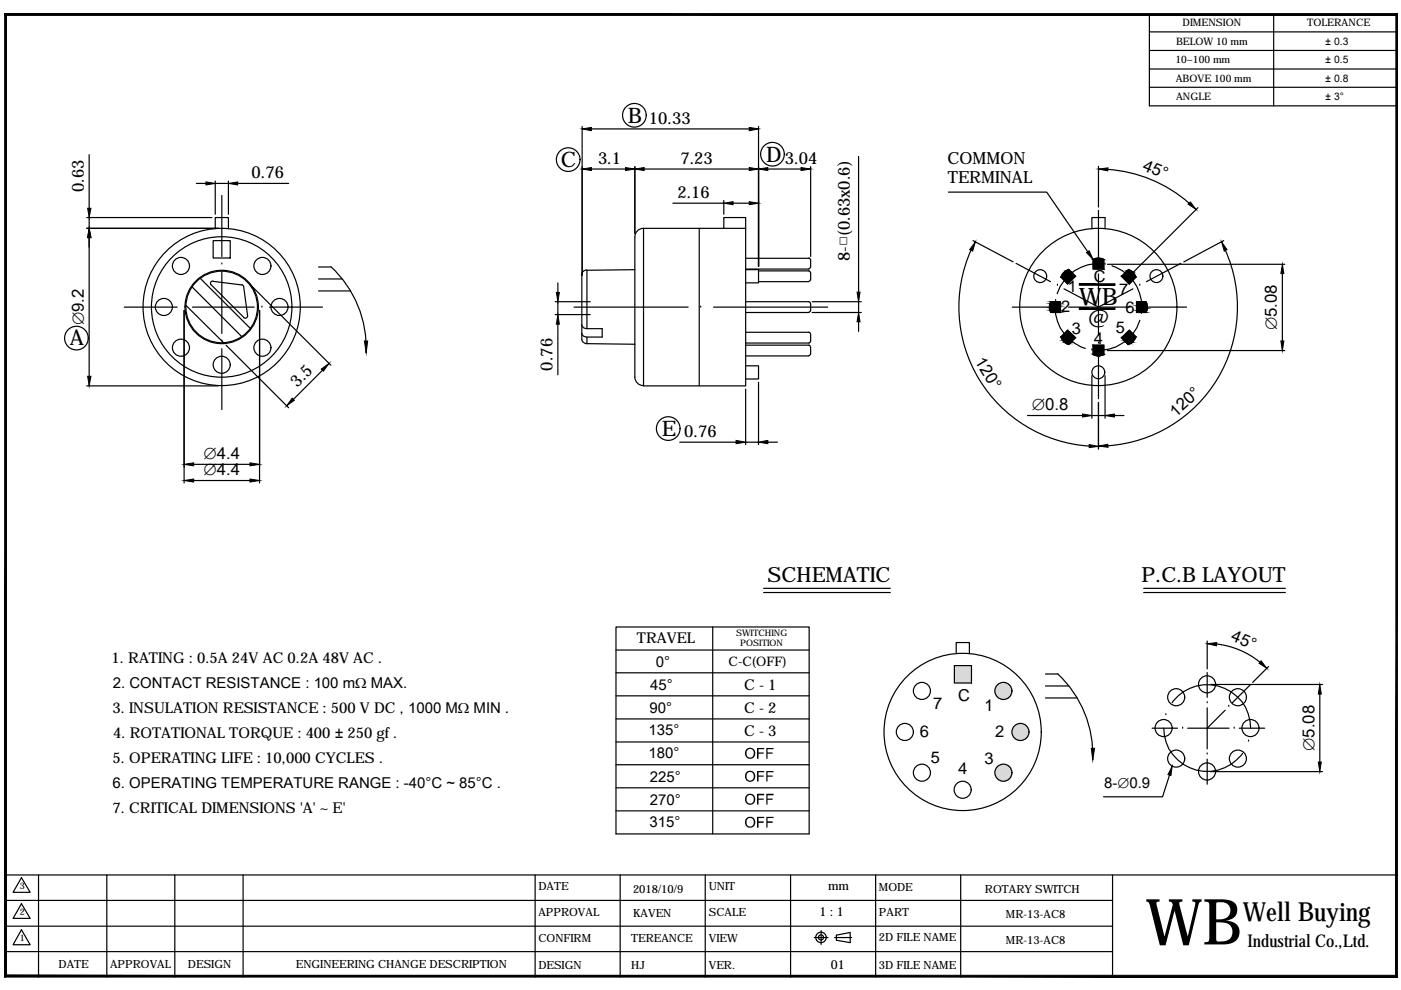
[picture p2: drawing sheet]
<svg xmlns="http://www.w3.org/2000/svg" width="297mm" height="210mm" viewBox="0 0 297 210" stroke-linecap="round" stroke-linejoin="round" font-family="sans-serif">
<g fill="none" stroke="#000" stroke-width=".25">
<path d="M243.7 2.9v19.5h52.6M243.7 10.7h52.6M243.7 18.5h52.6M243.7 14.6h52.6M243.7 6.8h52.6M270 2.9v19.5M18.9 32.8v11.4M41.6 38.9h2.1M45.6 38.4v7M45.6 38.9h2.8M48.4 38.4v7M50.4 38.9h10.8"/>
<path d="M123.4 26.8v31.6M125.4 35.8h7.2M125.4 27.3h33.5M134.6 35.3v14.2M136.6 35.8h22.3M160.8 26.8v29.7M162.8 35.8h7M171.9 35.3v19.1M182 33.2v28.7M232.9 35.3v8.6M234.9 35.9a29.2 29.2 0 0 1 17.2 7.1M18.4 48.4h27.9"/>
<path d="M18.4 46.1h26.5M18.9 46.1v2.3M18.9 50.4v29.4M42.5 59.1l10.6 10.5M45.2 59.6l-.5 .3 .1 .5M45.2 51h3.6v3.7h-3.6zM45.2 59.7l6.1 .7M45.6 48.5v-2.4h2.8v2.4M47 56h.1M47 41.4v13M47 57.6v13.1M67.5 56.6h2.7a23.5 23.5 0 0 1 7.4 18.2"/>
<path d="M67.5 59.1h5.1M118.3 60v2M123.4 58.4v13.4a.98 .98 0 0 0 1 1.1l10.2 .1M124.4 57.2a1.11 1.11 0 0 0-1.1 1.2M134.6 57.2l-10.2 .1v12.4M136.4 48.4a1.81 1.81 0 0 0-1.8 1.8v29.8M136.4 48.4v33.4h21.7v-33.4M136.4 48.4h21.7M142.7 43.1h10.8M148.3 48.4v33.4M153.5 48.4v-2.3h4.6v2.3M153.5 42.5v2.9"/>
<path d="M155.4 43.1h3.5M158.1 57.2h2.7v2.8h-2.7M158.1 54.8h13.4M158.1 57.1h13.4M160.8 57.4h10.7l.3 .4M160.8 59.7h10.7M171.5 54.7l.3 .4M171.8 56.6l-.3 .4M171.8 59.3l-.3 .4M171.9 55.1v1.6M171.9 57.8v1.5M201.1 40.7h20.8l8.7 12.7"/>
<path d="M205.9 53a29.6 29.6 0 0 0 25 41.6M206.3 51l8.5 4.5M215.4 55.8l7.3 3.9M226.6 57.1a2.51 2.51 0 0 0-1.7 1.6M226.6 57.2l1.4 1.4-1.6 1.6-1.4-1.4M231.5 48.5v-2.4h2.8v2.4M231.7 55a2.51 2.51 0 0 1 2.3 0M231.8 55v2.1h2.2v-2.1M232.9 56.4h.1M232.9 55.9a9.1 9.1 0 0 0-8.8 6.4M232.9 44.6v10.2M232.9 58.1v13"/>
<path d="M234.3 56h.1M234.8 56h37.6M235.8 56.4a9.1 9.1 0 0 1 6.3 8.7M239.2 57.1a2.51 2.51 0 0 1 1.6 1.6M239.2 57.2l-1.4 1.4 1.6 1.6 1.4-1.4M250.4 55.8l-7.3 3.9M254 44l-14.1 14.1M259.4 51l-8.4 4.5M259.8 53.1a29.5 29.5 0 0 1-24.9 41.4M271.9 58v14.3M26.3 65.1h11.3M39 65.8v36.6"/>
<path d="M39.2 65.1h.1M39.4 64.7l8 8M40.7 60.9l10.6 10.5M40.8 65.1h13.1M44.8 60.4l6.9 6.9M47 72.3h.1M47 73.9v12.9M47.9 73.2l13.3 13.3M51.3 60.4l.4 .4M51.7 60.8l.8 6.1-.3 .5-.5-.1M52.9 60.2l17.2 17.2M55 65.8v36.6"/>
<path d="M55.5 65.1h.1M57.1 65.1h11.3M67.5 61.7h6.8M68.4 78.5l-6.2 6.2M117.7 64h7.4M117.7 66.7h7.4M118.3 64v2.7M118.3 68.7v10.8M121.7 65.1h24.2M123.4 68.9l.1 .3 .6 .4 3.6 .1v1.8l-3.6-.1-.6-.4-.1-.4M124.4 71.5v1.4M134.6 79.9a1.81 1.81 0 0 0 1.8 1.9"/>
<path d="M148.6 65.1h.1M151.3 65.1h24.2M158.1 77.6h2.7v2.8h-2.7M158.1 70.4h13.4l.3 .4M158.1 64h13.4l.3 .3M158.1 73.2h13.4l.3 .3M158.1 66.3h13.4M158.1 75.5h13.4M171.8 72.4l-.3 .3h-13.4M171.8 65.8l-.3 .4M171.8 75.1l-.3 .3M171.9 64.4v1.5"/>
<path d="M171.9 70.8v1.6M171.9 73.6v1.5M172.2 64h10.4M172.2 66.3h10.4M182 64v2.3M182 68.2v2.1M214.6 65.1h8.7M222.8 63.9a2.51 2.51 0 0 0 0 2.3l2 .1v-2.3h-2M223.7 65.1a9.3 9.3 0 0 0 6.4 8.8M223.8 63.7h.1M224.2 60.5h.1M224.9 71.4a2.51 2.51 0 0 0 1.6 1.6"/>
<path d="M224.9 65.1h.1M225 71.4l1.4-1.4 1.6 1.6-1.4 1.5M225.6 61.2l7.3 3.9 7.3-3.9M226.5 65.1h13.1M231.5 74.2h.1M231.5 79.7v9M231.8 75.1v-1.9h2.2v2a2.51 2.51 0 0 1-2.3 0M232.9 72.7h.1M232.9 74.4v10.1M234.3 79.7v9M234.8 74.3h37.6M240.8 71.4l-1.4-1.4-1.6 1.6 1.4 1.5"/>
<path d="M240.8 71.4a2.51 2.51 0 0 1-1.6 1.6M241.2 65.1h.1M241.7 67.9a9 9 0 0 1-8.7 6.4M241.7 60.5h.1M242 66.4h.1M242.9 65.1h8.7M243 63.9a2.51 2.51 0 0 1 0 2.3l-2 .1v-2.3h2M18.4 81.8h27.9M41.1 98.5h11.9M144.1 93.8h12M158.1 82.5v11.8M158.1 93.8h2.7"/>
<path d="M160.8 81.1v13.2M162.8 93.8h2M217.8 88.1h11.7M231.5 88.1h2.8M232.9 85.3v9.9M236.3 88.1h2M41.1 101.9h11.9M130.6 132.9h41v43.9h-41zM130.6 137.8h41M151.1 132.9v43.9M161.9 124.7h26.9M161.9 125.6h26.9"/>
<path d="M202.7 138.6v-2.4h2.8v2.4M242.5 124.7h30M242.5 125.6h30M255.9 135.9v5.9M257.9 136.5a17.8 17.8 0 0 1 9.2 3.8M130.6 142.6h41M130.6 147.5h41M130.6 152.4h41M130.6 157.3h41M202.4 141.1h3.6v3.7h-3.6zM221.7 142.9h2.6M221.7 145.4h4.9"/>
<path d="M221.7 148h6.7M224.3 142.9a23.5 23.5 0 0 1 7.4 18.2M244.3 154.4h5.4M246.7 154.4a9.2 9.2 0 0 0 6.4 8.7 9.2 9.2 0 0 0 10.3-3.4M247.2 151.5h.1M248.5 149a9.2 9.2 0 0 1 10.3-3.4 9.2 9.2 0 0 1 6.4 8.8M250.7 154.4h.1M251.8 154.4h8.8M255.9 149h.1M255.9 159.9h.1M255.9 142.6v5.3M255.9 150.1v8.7"/>
<path d="M256.6 145.1h23.8M259.8 150.6l-3.9 3.8M260.5 149.8h.1M261.7 154.4h.1M262.7 154.4h5.4M264.7 157.1h.1M265.1 145.2l-3.8 3.8M269 141.3l-3.4 3.4M279.8 147.2v14.4M130.6 162.1h41M130.6 167h41M130.6 171.9h41"/>
<path d="M247.9 164.4l-1.4 4.5h-12.5M255.9 160.9v5.4M256.6 163.6h23.8M1 196.4h234.9M1 185.5h295.3M1 190.9h234.9M4.6 191.6l1.8 3.1h-3.6zM4.6 197.1l1.8 3.2h-3.6zM4.6 186.1l1.8 3.1h-3.6zM8.2 185.5v21.7M22.6 185.5v21.7M37.1 185.5v21.7"/>
<path d="M51.5 185.5v21.7M113.5 185.5v21.7M131.5 185.5v21.7M149.5 185.5v21.7M167.6 185.5v21.7M172.6 198.8h3M174.1 197.3v2.9M177 198.8h3.6M177.3 198.3l3-.6v2.2l-3-.5zM185.7 185.5v21.7M203.7 185.5v21.7M235.9 185.5v21.7"/>
<path d="M1 201.8h234.9"/>
<circle cx="120.5" cy="33.8" r="2.51"/>
<circle cx="134.5" cy="24.4" r="2.51"/>
<circle cx="163.8" cy="32.7" r="2.51"/>
<circle cx="38.4" cy="56.4" r="1.81"/>
<circle cx="55.6" cy="56.4" r="1.81"/>
<circle cx="220.5" cy="58.5" r="1.37"/>
<circle cx="245.2" cy="58.5" r="1.37"/>
<circle cx="16.2" cy="71.7" r="2.51"/>
<circle cx="34.7" cy="65.1" r="1.81"/>
<circle cx="38.4" cy="73.7" r="1.81"/>
<circle cx="47" cy="65.1" r="16.7"/>
<circle cx="47" cy="65.1" r="14.9"/>
<circle cx="47" cy="65.1" r="7.6"/>
<circle cx="47" cy="65.1" r="7.8"/>
<circle cx="47" cy="77.3" r="1.81"/>
<circle cx="55.6" cy="73.7" r="1.81"/>
<circle cx="59.3" cy="65.1" r="1.81"/>
<circle cx="232.9" cy="65.1" r="16.7"/>
<circle cx="232.9" cy="78.9" r="1.37"/>
<circle cx="141.7" cy="90.9" r="2.51"/>
<circle cx="191.8" cy="155.2" r="1.81"/>
<circle cx="195.5" cy="146.5" r="1.81"/>
<circle cx="204.1" cy="155.2" r="16.7"/>
<circle cx="212.7" cy="146.5" r="1.81"/>
<circle cx="216.4" cy="155.2" r="1.81"/>
<circle cx="246.7" cy="154.4" r="1.81"/>
<circle cx="249.4" cy="147.8" r="1.81"/>
<circle cx="255.9" cy="145.1" r="1.81"/>
<circle cx="262.5" cy="147.8" r="1.81"/>
<circle cx="265.1" cy="154.4" r="1.81"/>
<circle cx="195.5" cy="163.8" r="1.81"/>
<circle cx="204.1" cy="167.4" r="1.81"/>
<circle cx="212.7" cy="163.8" r="1.81"/>
<circle cx="249.4" cy="160.8" r="1.81"/>
<circle cx="255.9" cy="163.6" r="1.81"/>
<circle cx="262.5" cy="160.8" r="1.81"/>
<circle cx="174.1" cy="198.8" r="1.11"/>
<circle cx="174.1" cy="198.8" r=".54"/>
</g>
<g fill="#000" stroke="#000" stroke-width=".21">
<path d="M43.7 38.6l1.9 .3-1.9 .3zM48.4 38.9l2-.3v.6zM123.4 35.8l2-.3v.7zM123.4 27.3l2-.3v.7zM132.6 35.5l2 .3-2 .4zM134.6 35.8l2-.3v.7zM158.9 35.5l1.9 .3-1.9 .4zM158.9 27l1.9 .3-1.9 .4zM160.8 35.8l2-.3v.7zM169.8 35.5l2.1 .3-2.1 .4zM232.9 35.8l2-.2v.6zM18.9 48.4l.4 2h-.7z"/>
<path d="M18.6 44.2h.7l-.4 1.9zM153.5 43.1l1.9-.3v.6zM158.9 42.8l1.9 .3-1.9 .3zM206.8 51.3l-.6 1.9-.6-.3zM230.4 53.6l.5-.4 .9 1.8zM239.2 57.2l.4 .2h-.5zM251.9 43.3l.5-.5 1.2 1.6zM259 51.3l1.1 1.6-.5 .3zM271.9 56l.3 2h-.6zM18.6 79.8h.7l-.4 2zM68.1 78.3l1.7-1.2-1.2 1.6zM77.3 72.3h.7l-.4 2.5z"/>
<path d="M118 62h.6l-.3 2zM118.3 66.7l.3 2h-.6zM182 66.3l.4 1.9h-.7zM181.7 61.9h.7l-.4 2.1zM226.2 72.9h.5l-.1 .2zM239.1 72.9h.5l-.4 .2zM239.1 72.9l.1 .2zM238 71.4l1.4-1.4 1.4 1.4zM271.6 72.3h.6l-.3 2zM39 98.5l2.1-.4v.7zM53 98.1l2 .4-2 .3zM62 84.4l.4 .5-1.7 1.2z"/>
<path d="M156.1 93.4l2 .4-2 .3zM160.8 93.8l2-.4v.7zM229.5 87.8l2 .3-2 .3zM230.9 94.3l2 .3-2 .3zM232.9 94.6l2-.4v.6zM234.3 88.1l2-.3v.6zM39 101.9l2.1-.3v.6zM53 101.6l2 .3-2 .3zM255.9 136.5l2.1-.3-.1 .7zM267.4 140.1l1.2 1.6-1.7-1.1zM279.8 145.1l.3 2.1h-.6zM231.4 158.7h.7l-.4 2.4z"/>
<path d="M248.5 162.5l-.2 1.9-.7-.2zM279.5 161.6h.6l-.3 2z"/>
<path d="M1 2.9v.4h295zM1 2.9h295.3l-.3 .4z"/>
<path d="M296 3.3v203.5l.3-203.9zM296.3 2.9v204.3l-.3-.4z"/>
<path d="M225 58.8h2.8zM225 58.8h2.8z"/>
<path d="M226.5 57.2l.3 .2zM226.2 57.4l.3-.2 .3 .2z"/>
<path d="M226.2 57.4l.9 .2-.3-.2zM225.8 57.6l.4-.2 .9 .2z"/>
<path d="M225.8 57.6l1.6 .3-.3-.3zM225.4 57.9l.4-.3 1.6 .3z"/>
<path d="M225.4 57.9l2.4 .4-.4-.4zM225.4 57.9l2.4 .4h-2.7z"/>
<path d="M225.1 58.3l2.9 .3-.2-.3zM225.1 58.3l2.9 .3h-2.9z"/>
<path d="M225.1 58.6l2.7 .2 .2-.2zM225.1 58.6l2.7 .2h-2.8zM225 58.8l1.4 1.4 1.4-1.4z"/>
<path d="M232.6 54.8h1zM232.2 54.8h1.4z"/>
<path d="M232.2 54.8l1.8 .2-.4-.2zM231.8 55l.4-.2 1.8 .2z"/>
<path d="M231.8 55l2.2 2.1v-2.1zM231.8 55l2.2 2.1h-2.2z"/>
<path d="M239.1 57.4h.5zM239.1 57.4h.5z"/>
<path d="M239.1 57.4l1 .2-.5-.2zM238.7 57.6l.4-.2 1 .2z"/>
<path d="M238.7 57.6l1.7 .3-.3-.3zM238.7 57.6l1.7 .3h-2z"/>
<path d="M238.4 57.9l2.2 .5-.2-.5zM238.4 57.9l2.2 .5h-2.6z"/>
<path d="M238 58.4l2.8 .2-.2-.2zM237.8 58.6l.2-.2 2.8 .2z"/>
<path d="M237.8 58.6l3 .2v-.2zM237.8 58.6l3 .2h-2.8z"/>
<path d="M238 58.8l1.4 1.4 1.4-1.4zM238 58.8l1.4 1.4z"/>
<path d="M222.8 64l2 .4v-.4zM222.8 64l2 .4h-2.1z"/>
<path d="M222.7 64.4l2.1 .5v-.5zM222.7 64.4l2.1 .5h-2.3z"/>
<path d="M222.5 64.9l2.3 .4v-.4zM222.5 64.9l2.3 .4h-2.3z"/>
<path d="M222.5 65.3l2.3 .5v-.5zM222.5 65.3l2.3 .5h-2.1z"/>
<path d="M222.7 65.8l2.1 .5v-.5zM222.7 65.8l2.1 .5h-2z"/>
<path d="M226.2 72.9h.5zM226.2 72.9h.6z"/>
<path d="M225.8 72.6l1 .3 .3-.3zM225.8 72.6l1 .3h-.6z"/>
<path d="M225.4 72.2l1.7 .4 .3-.4zM225.4 72.2l1.7 .4h-1.3z"/>
<path d="M225.1 71.8l2.3 .4 .4-.4zM225.1 71.8l2.3 .4h-2z"/>
<path d="M226.4 70l1.4 1.4zM225 71.4l1.4-1.4 1.4 1.4z"/>
<path d="M225 71.4l3 .2-.2-.2zM225 71.4l3 .2h-3z"/>
<path d="M225 71.6l2.8 .2 .2-.2zM225 71.6l2.8 .2h-2.7z"/>
<path d="M232.2 75.3l1 .2 .4-.2zM232.2 75.3l1 .2z"/>
<path d="M231.8 73.2l2.2 1.9v-1.9zM231.8 73.2l2.2 1.9h-2.2z"/>
<path d="M231.8 75.1l1.8 .2 .4-.2zM231.8 75.1l1.8 .2h-1.4z"/>
<path d="M228.8 60.2l7.6 .3v-.3zM228.8 60.2l7.6 .3h-7.6z"/>
<path d="M228.8 65.3l7.6 .3v-.3zM228.8 65.3l7.6 .3h-7.6z"/>
<path d="M238 71.4h2.8zM238 71.4h2.8z"/>
<path d="M238.7 72.6l.9 .3 .5-.3zM238.7 72.6l.9 .3h-.5z"/>
<path d="M238.4 72.2l1.7 .4 .3-.4zM238.4 72.2l1.7 .4h-1.4z"/>
<path d="M238 71.8l2.4 .4 .2-.4zM238 71.8l2.4 .4h-2z"/>
<path d="M237.8 71.6l2.8 .2 .2-.2zM237.8 71.6l2.8 .2h-2.6z"/>
<path d="M238 71.4l2.8 .2v-.2zM238 71.4l2.8 .2h-3z"/>
<path d="M241 64l2.2 .4-.2-.4zM241 64l2.2 .4h-2.2z"/>
<path d="M241 64.4l2.2 .5v-.5zM241 64.4l2.2 .5h-2.2z"/>
<path d="M241 65.8l2 .5 .2-.5zM241 65.8l2 .5h-2z"/>
<path d="M241 64.9l2.2 .5v-.5zM241 64.9l2.2 .5h-2.2z"/>
<path d="M241 65.4l2.2 .4v-.4zM241 65.4l2.2 .4h-2.2z"/>
<path d="M1.4 2.9l-.4 204.3 .4-.4zM1 2.9h.4l-.4 204.3z"/>
<path d="M1.4 206.8l294.9 .4-.3-.4zM1 207.2l.4-.4 294.9 .4z"/>
</g>
<g fill="#dbdbdb" stroke="#dbdbdb" stroke-width=".21">
<path d="M202.4 141.1l3.6 3.7v-3.7zM202.4 141.1l3.6 3.7h-3.6z"/>
<path d="M212.6 144.7l.7 .1zM212.3 144.8h1z"/>
<path d="M212.3 144.8l1.3 .1zM212 144.9l.3-.1 1.3 .1z"/>
<path d="M212 144.9l1.9 .2-.3-.2zM211.7 145.1l.3-.2 1.9 .2z"/>
<path d="M211.7 145.1l2.5 .2-.3-.2zM211.4 145.3l.3-.2 2.5 .2z"/>
<path d="M211.4 145.3l3 .3-.2-.3zM211.4 145.3l3 .3h-3.2z"/>
<path d="M211.2 145.6l3.3 .3-.1-.3zM211.2 145.6l3.3 .3h-3.4z"/>
<path d="M211.1 145.9l3.4 .3v-.3zM211.1 145.9l3.4 .3h-3.5z"/>
<path d="M211 146.2l3.6 .3-.1-.3zM211 146.2l3.6 .3h-3.6z"/>
<path d="M211 146.5l3.5 .4 .1-.4zM211 146.5l3.5 .4h-3.5z"/>
<path d="M211 146.9l3.5 .3v-.3zM211 146.9l3.5 .3h-3.4z"/>
<path d="M211.1 147.2l3.3 .3 .1-.3zM211.1 147.2l3.3 .3h-3.2z"/>
<path d="M211.2 147.5l3 .3 .2-.3zM211.2 147.5l3 .3h-2.8z"/>
<path d="M211.4 147.8l2.5 .2 .3-.2zM211.4 147.8l2.5 .2h-2.2z"/>
<path d="M211.7 148l1.9 .2 .3-.2zM211.7 148l1.9 .2h-1.6z"/>
<path d="M212 148.2l1.3 .1 .3-.1zM212 148.2l1.3 .1z"/>
<path d="M212.3 148.3h1zM212.3 148.3l.7 .1z"/>
<path d="M216.2 153.4h.7zM215.9 153.4h1z"/>
<path d="M215.9 153.4l1.3 .2zM215.6 153.6l.3-.2 1.3 .2z"/>
<path d="M215.6 153.6l1.9 .2-.3-.2zM215.3 153.8l.3-.2 1.9 .2z"/>
<path d="M215.3 153.8l2.4 .2-.2-.2zM215.3 153.8l2.4 .2h-2.6z"/>
<path d="M215.1 154l2.8 .3-.2-.3zM215.1 154l2.8 .3h-3z"/>
<path d="M214.9 154.3l3.2 .2-.2-.2zM214.9 154.3l3.2 .2h-3.4z"/>
<path d="M214.7 154.5l3.5 .4-.1-.4zM214.7 154.5l3.5 .4h-3.6z"/>
<path d="M214.6 154.9l3.6 .3v-.3zM214.6 154.9l3.6 .3h-3.7z"/>
<path d="M214.5 155.2l3.7 .3v-.3zM214.5 155.2l3.7 .3h-3.6z"/>
<path d="M214.6 155.5l3.5 .4 .1-.4zM214.6 155.5l3.5 .4h-3.4z"/>
<path d="M214.7 155.9l3.2 .3 .2-.3zM214.7 155.9l3.2 .3h-3z"/>
<path d="M214.9 156.2l2.8 .2 .2-.2zM214.9 156.2l2.8 .2h-2.6z"/>
<path d="M215.1 156.4l2.4 .3 .2-.3zM215.1 156.4l2.4 .3h-2.2z"/>
<path d="M215.3 156.7l1.9 .1 .3-.1zM215.3 156.7l1.9 .1h-1.6z"/>
<path d="M215.6 156.8l1.3 .1 .3-.1zM215.6 156.8l1.3 .1z"/>
<path d="M215.9 156.9h1zM215.9 156.9l.7 .1z"/>
<path d="M212.6 162.1h.7zM212.3 162.1h1z"/>
<path d="M212.3 162.1l1.3 .2zM212 162.3l.3-.2 1.3 .2z"/>
<path d="M212 162.3l1.9 .1zM211.7 162.4l.3-.1 1.9 .1z"/>
<path d="M211.7 162.4l2.5 .3-.3-.3zM211.7 162.4l2.5 .3h-2.8z"/>
<path d="M211.4 162.7l3 .2-.2-.2zM211.4 162.7l3 .2h-3.2z"/>
<path d="M211.2 162.9l3.3 .3-.1-.3zM211.2 162.9l3.3 .3h-3.4z"/>
<path d="M211.1 163.2l3.4 .3v-.3zM211.1 163.2l3.4 .3h-3.5z"/>
<path d="M211 163.5l3.6 .4-.1-.4zM211 163.5l3.6 .4h-3.6z"/>
<path d="M211 163.9l3.5 .3 .1-.3zM211 163.9l3.5 .3h-3.5z"/>
<path d="M211 164.2l3.5 .3v-.3zM211 164.2l3.5 .3h-3.4z"/>
<path d="M211.1 164.5l3.3 .3 .1-.3zM211.1 164.5l3.3 .3h-3.2z"/>
<path d="M211.2 164.8l3 .3 .2-.3zM211.2 164.8l3 .3h-2.8z"/>
<path d="M211.4 165.1l2.5 .2 .3-.2zM211.4 165.1l2.5 .2h-2.2z"/>
<path d="M211.7 165.3l1.9 .2 .3-.2zM211.7 165.3l1.9 .2h-1.6z"/>
<path d="M212 165.5l1.3 .1 .3-.1zM212 165.5l1.3 .1z"/>
<path d="M212.3 165.6h1zM212.3 165.6l.7 .1z"/>
</g>
<g fill="#000">
<path d="M160.5 158.6h1.5v.2h-1.2v.7h1.1v.3h-1.1v1.1h-.3zM162.5 158.6h1.5v.2h-1.3v.7h1.1v.3h-1.1v1.1h-.2zM160.5 163.5h1.5v.2h-1.2v.7h1.1v.3h-1.1v1h-.3zM160.5 168.3h1.5v.3h-1.2v.7h1.1v.3h-1.1v1h-.3zM160.5 173.2h1.5v.2h-1.2v.7h1.1v.4h-1.1v1h-.3zM162.5 163.5h1.5v.2h-1.3v.7h1.1v.3h-1.1v1h-.2zM162.5 168.3h1.5v.3h-1.3v.7h1.1v.3h-1.1v1h-.2zM162.5 173.2h1.5v.2h-1.3v.7h1.1v.4h-1.1v1h-.2z"/>
<path d="M157.9 159.7a1.15 1.15 0 0 1 2.3 0 1.15 1.15 0 0 1-2.3 0zM158.4 159.1l-.1 1 .4 .5a.89 .89 0 0 0 1.1-.7 .89 .89 0 0 0-.6-1.1h-.3z"/>
<path d="M158.2 163.8l.6-.4 .8 .1 .5 .8-.1 1-.7 .5-1-.2-.3-.7v-.7zM158.7 163.7l-.1 .1a.89 .89 0 0 0-.2 1.3 .89 .89 0 0 0 1.2 .2l.2-.4-.1-.8a.77 .77 0 0 0-1-.4z"/>
<path d="M158.2 168.7l.5-.4h.7l.3 .2 .4 .7-.2 1-.7 .5-.7-.2-.5-.7v-.7zM158.5 168.7l-.2 .4v.4a.8 .8 0 0 0 .9 .8 .8 .8 0 0 0 .6-1.1l-.1-.1a.77 .77 0 0 0-1.2-.4z"/>
<path d="M157.9 174.3a1.15 1.15 0 0 1 2.3 0 1.15 1.15 0 0 1-2.3 0zM158.6 173.5l-.3 .5v.5a.79 .79 0 0 0 1 .7 .79 .79 0 0 0 .4-1.2 .74 .74 0 0 0-1.1-.5z"/>
</g>
<text font-size="13.5" x="242.9" y="200.2">WB</text>
<text font-size="5.6" x="263.5" y="195.3">Well Buying</text>
<g font-size="5.1">
<text x="228.8" y="64.7">WB</text>
<text x="230.5" y="69.4">@</text>
</g>
<g font-size="4.5">
<text x="133.1" y="26.1">B</text>
<text x="118.9" y="35.5">C</text>
<text x="162.5" y="34.4">D</text>
<text x="14.8" y="73.2">A</text>
<text x="140.3" y="92.4">E</text>
</g>
<g font-size="4.4">
<text x="162.7" y="123.4">SCHEMATIC</text>
<text x="242" y="123.4">P.C.B LAYOUT</text>
</g>
<text font-size="3.7" x="264.5" y="200.9">Industrial Co.,Ltd.</text>
<g font-size="3.5">
<text x="137.6" y="26.3">10.33</text>
<text x="126.8" y="34.7">3.1</text>
<text x="144.3" y="34.7">7.23</text>
<text x="166.4" y="34.7">3.04</text>
<text x="200.9" y="34.7">COMMON</text>
<text x="17.8" y="40.7" transform="rotate(-90 17.8 40.7)">0.63</text>
<text x="53.3" y="37.7">0.76</text>
<text x="143.6" y="41.9">2.16</text>
<text x="201" y="38.9">TERMINAL</text>
<text x="242.1" y="36" transform="rotate(22 242.1 36)">45°</text>
<text x="180.2" y="55.3" transform="rotate(-90 180.2 55.3)">8-□(0.63x0.6)</text>
<text x="231.9" y="59.8">C</text>
<text x="226.4" y="62">1</text>
<text x="237.3" y="62.4">7</text>
<text x="17.8" y="69" transform="rotate(-90 17.8 69)">∅9.2</text>
<text x="225" y="66.1">2</text>
<text x="227.2" y="70.8">3</text>
<text x="236.6" y="70.7">5</text>
<text x="238.6" y="66.3">6</text>
<text x="270.7" y="70.1" transform="rotate(-90 270.7 70.1)">∅5.08</text>
<text x="206.6" y="76.5" transform="rotate(59 206.6 76.5)">120°</text>
<text x="231.9" y="73">4</text>
<text x="63" y="82.2" transform="rotate(-45 63 82.2)">3.5</text>
<text x="117.1" y="78.6" transform="rotate(-90 117.1 78.6)">0.76</text>
<text x="218.7" y="87">∅0.8</text>
<text x="249.3" y="88.5" transform="rotate(-42 249.3 88.5)">120°</text>
<text x="145.1" y="92.6">0.76</text>
<text x="43.2" y="97.3">∅4.4</text>
<text x="43.2" y="100.7">∅4.4</text>
<text x="260.8" y="135.8" transform="rotate(22 260.8 135.8)">45°</text>
<text x="203.1" y="148.6">C</text>
<text x="197.8" y="150.4">7</text>
<text x="208.8" y="150.8">1</text>
<text x="195.1" y="156.2">6</text>
<text x="197.3" y="161.7">5</text>
<text x="211" y="156.4">2</text>
<text x="278.7" y="159.2" transform="rotate(-90 278.7 159.2)">∅5.08</text>
<text x="203.1" y="164.2">4</text>
<text x="208.8" y="162.1">3</text>
</g>
<g font-size="3.2">
<text x="135" y="136.4">TRAVEL</text>
<text x="23.7" y="140.6">1. RATING : 0.5A 24V AC 0.2A 48V AC .</text>
<text x="139" y="141.3">0°</text>
<text x="23.9" y="145.9">2. CONTACT RESISTANCE : 100 mΩ MAX.</text>
<text x="137.8" y="146.2">45°</text>
<text x="157.8" y="146.2">C - 1</text>
<text x="23.9" y="151.2">3. INSULATION RESISTANCE : 500 V DC , 1000 MΩ MIN .</text>
<text x="137.5" y="155.9">135°</text>
<text x="137.7" y="151.1">90°</text>
<text x="157.8" y="151.1">C - 2</text>
<text x="157.8" y="156">C - 3</text>
<text x="23.9" y="161.8">5. OPERATING LIFE : 10,000 CYCLES .</text>
<text x="24" y="156.5">4. ROTATIONAL TORQUE : 400 ± 250 gf .</text>
<text x="137.5" y="160.8">180°</text>
<text x="23.9" y="167">6. OPERATING TEMPERATURE RANGE : -40°C ~ 85°C .</text>
<text x="137.8" y="165.7">225°</text>
<text x="234.1" y="167.2">8-∅0.9</text>
<text x="23.9" y="172.3">7. CRITICAL DIMENSIONS 'A' ~ E'</text>
<text x="137.8" y="170.6">270°</text>
<text x="137.7" y="175.4">315°</text>
</g>
<text font-size="2.8" x="154.5" y="141.1">C-C(OFF)</text>
<g font-size="2.7">
<text x="175.6" y="188.7">mm</text>
<text x="173.7" y="194.1">1 : 1</text>
<text x="176.1" y="205.4">01</text>
</g>
<g font-size="2.4">
<text x="114.2" y="188.7">DATE</text>
<text x="134.2" y="189.3">2018/10/9</text>
<text x="150.3" y="188.7">UNIT</text>
<text x="186.4" y="188.8">MODE</text>
<text x="208.8" y="189.3">ROTARY SWITCH</text>
<text x="114.2" y="194.1">APPROVAL</text>
<text x="134.2" y="194.5">KAVEN</text>
<text x="150.3" y="194.1">SCALE</text>
<text x="186.4" y="194.1">PART</text>
<text x="213.3" y="194.7">MR-13-AC8</text>
<text x="114.2" y="199.7">CONFIRM</text>
<text x="133.8" y="199.7">TEREANCE</text>
<text x="150.3" y="199.7">VIEW</text>
<text x="186.4" y="199.5">2D FILE NAME</text>
<text x="213.3" y="200.1">MR-13-AC8</text>
<text x="12.4" y="205.3">DATE</text>
<text x="23.3" y="205.3">APPROVAL</text>
<text x="39.9" y="205.3">DESIGN</text>
<text x="62.7" y="205.3">ENGINEERING CHANGE DESCRIPTION</text>
<text x="114.2" y="205.4">DESIGN</text>
<text x="133.8" y="205.5">HJ</text>
<text x="150.3" y="205.4">VER.</text>
<text x="186.4" y="205.4">3D FILE NAME</text>
</g>
<g font-size="2.2">
<text x="250.7" y="5.6">DIMENSION</text>
<text x="277.2" y="5.6">TOLERANCE</text>
<text x="249.3" y="9.5">BELOW 10 mm</text>
<text x="281" y="9.5">± 0.3</text>
<text x="249.2" y="13.4">10~100 mm</text>
<text x="249.3" y="17.4">ABOVE 100 mm</text>
<text x="281" y="17.4">± 0.8</text>
<text x="281" y="13.4">± 0.5</text>
<text x="249.3" y="21.3">ANGLE</text>
<text x="281" y="21.3">± 3°</text>
</g>
<g font-size="1.9">
<text x="156.1" y="134.8">SWITCHING</text>
<text x="157" y="137.1">POSITION</text>
<text x="4.2" y="188.5">3</text>
<text x="4.2" y="194.1">2</text>
<text x="4.2" y="199.6">1</text>
</g>
</svg>
